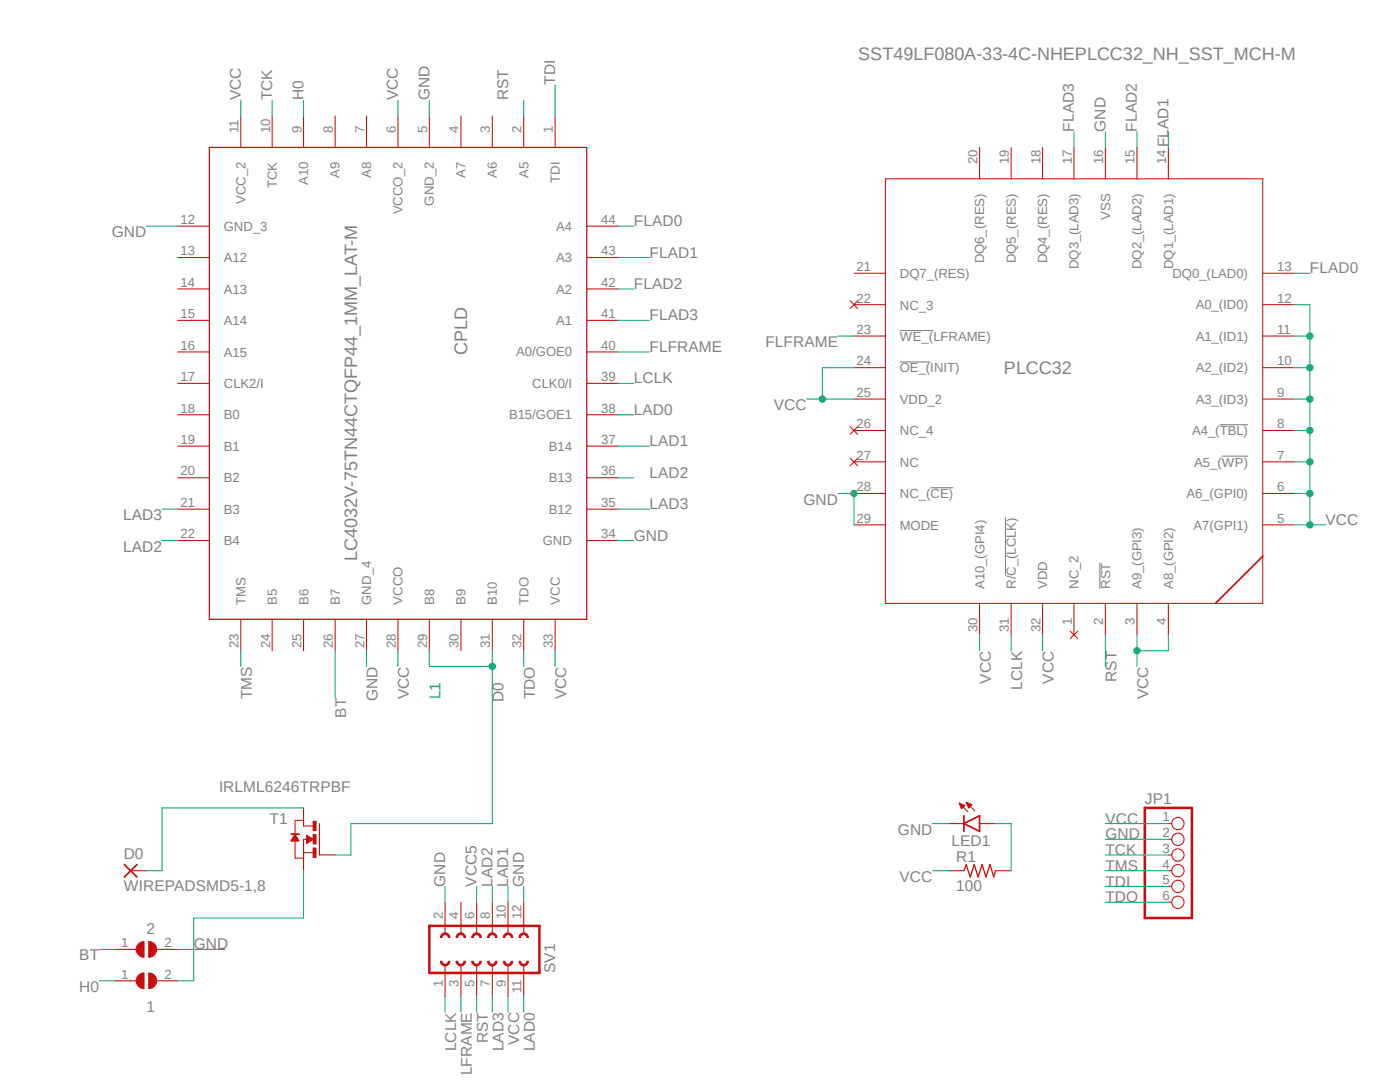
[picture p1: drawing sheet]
<svg xmlns="http://www.w3.org/2000/svg" width="279mm" height="216mm" viewBox="0 0 279 216" stroke-linecap="round" stroke-linejoin="round" font-family="sans-serif">
<path d="M15 8.4l257 207.1M272 8.4l-257 207.1" fill="none" stroke="#fff" stroke-width=".2"/>
<path d="M179.6 66h6.7M179.6 72.2h6.1M185.7 97.3h4.5M243.4 84.8h5.7M243.8 91h5.3M200.7 103.3v11.6M219.5 112.3v5.2" fill="none" stroke="#808080" stroke-width=".21"/>
<g fill="none" stroke="#c90d0c" stroke-width=".21">
<path d="M48 23.2v6.2M54.3 23.2v6.2M60.6 23.2v6.2M66.9 23.2v6.2M73.2 23.2v6.2M79.4 23.2v6.2M85.7 23.2v6.2M92 23.2v6.2M98.3 23.2v6.2M104.5 23.2v6.2M110.8 23.2v6.2M35.5 45.1h6.3"/>
<path d="M35.5 51.4h6.3M35.5 57.7h6.3M117.1 45.1h6.3M117.1 51.4h6.3M117.1 57.7h6.3M35.5 63.9h6.3M35.5 70.2h6.3M35.5 76.5h6.3M117.1 63.9h6.3M117.1 70.2h6.3M117.1 76.5h6.3M35.5 82.8h6.3"/>
<path d="M35.5 89h6.3M35.5 95.3h6.3M117.1 82.8h6.3M117.1 89h6.3M117.1 95.3h6.3M35.5 101.6h6.3M35.5 107.9h6.3M117.1 101.6h6.3M117.1 107.9h6.3M48 123.6v6.2M54.3 123.6v6.2M60.6 123.6v6.2"/>
<path d="M66.9 123.6v6.2M73.2 123.6v6.2M79.4 123.6v6.2M85.7 123.6v6.2M92 123.6v6.2M98.3 123.6v6.2M104.5 123.6v6.2M110.8 123.6v6.2"/>
</g>
<path d="M41.8 29.4h75.3v94.2h-75.3z" fill="none" stroke="#c90d0c" stroke-width=".25"/>
<path d="M85.7 184.7v9.4" fill="none" stroke="#c90d0c" stroke-width=".51"/>
<path d="M94.1 191.8h.4a.64 .64 0 0 0 .6 .6 .64 .64 0 0 0 .7-.6h.3a.95 .95 0 0 1-1 1 .95 .95 0 0 1-1-1z" fill-rule="evenodd" fill="#c90d0c"/>
<path d="M94.1 191.8h.4a.64 .64 0 0 0 .6 .6 .64 .64 0 0 0 .7-.6h.3a.95 .95 0 0 1-1 1 .95 .95 0 0 1-1-1z" fill="none" stroke="#c90d0c" stroke-width=".2"/>
<path d="M91 191.8h.4a.61 .61 0 0 0 .6 .6 .61 .61 0 0 0 .6-.6h.3a.95 .95 0 0 1-.9 1 .95 .95 0 0 1-1-1z" fill-rule="evenodd" fill="#c90d0c"/>
<path d="M91 191.8h.4a.61 .61 0 0 0 .6 .6 .61 .61 0 0 0 .6-.6h.3a.95 .95 0 0 1-.9 1 .95 .95 0 0 1-1-1z" fill="none" stroke="#c90d0c" stroke-width=".2"/>
<path d="M87.9 191.8h.3a.61 .61 0 0 0 .6 .6 .61 .61 0 0 0 .7-.6h.3a.95 .95 0 0 1-1 1 .95 .95 0 0 1-.9-1z" fill-rule="evenodd" fill="#c90d0c"/>
<path d="M87.9 191.8h.3a.61 .61 0 0 0 .6 .6 .61 .61 0 0 0 .7-.6h.3a.95 .95 0 0 1-1 1 .95 .95 0 0 1-.9-1z" fill="none" stroke="#c90d0c" stroke-width=".2"/>
<path d="M94.6 186.3a.95 .95 0 0 1 1.5 .8h-.3a.64 .64 0 0 0-.7-.6 .64 .64 0 0 0-.6 .6h-.4v-.2z" fill-rule="evenodd" fill="#c90d0c"/>
<path d="M94.6 186.3a.95 .95 0 0 1 1.5 .8h-.3a.64 .64 0 0 0-.7-.6 .64 .64 0 0 0-.6 .6h-.4v-.2z" fill="none" stroke="#c90d0c" stroke-width=".2"/>
<path d="M91.4 186.3a.95 .95 0 0 1 1.5 .8h-.3a.61 .61 0 0 0-.6-.6 .61 .61 0 0 0-.6 .6h-.4v-.2z" fill-rule="evenodd" fill="#c90d0c"/>
<path d="M91.4 186.3a.95 .95 0 0 1 1.5 .8h-.3a.61 .61 0 0 0-.6-.6 .61 .61 0 0 0-.6 .6h-.4v-.2z" fill="none" stroke="#c90d0c" stroke-width=".2"/>
<path d="M88.3 186.3a.95 .95 0 0 1 1.5 .8h-.3a.61 .61 0 0 0-.7-.6 .61 .61 0 0 0-.6 .6h-.3v-.2z" fill-rule="evenodd" fill="#c90d0c"/>
<path d="M88.3 186.3a.95 .95 0 0 1 1.5 .8h-.3a.61 .61 0 0 0-.7-.6 .61 .61 0 0 0-.6 .6h-.3v-.2z" fill="none" stroke="#c90d0c" stroke-width=".2"/>
<path d="M100.5 191.8h.3a.64 .64 0 0 0 .6 .6 .64 .64 0 0 0 .6-.6h.3a.93 .93 0 0 1-.9 1 .93 .93 0 0 1-.9-1z" fill-rule="evenodd" fill="#c90d0c"/>
<path d="M100.5 191.8h.3a.64 .64 0 0 0 .6 .6 .64 .64 0 0 0 .6-.6h.3a.93 .93 0 0 1-.9 1 .93 .93 0 0 1-.9-1z" fill="none" stroke="#c90d0c" stroke-width=".2"/>
<path d="M97.3 191.8h.3a.64 .64 0 0 0 .7 .6 .64 .64 0 0 0 .6-.6h.3a.93 .93 0 0 1-.9 1 .93 .93 0 0 1-1-1z" fill-rule="evenodd" fill="#c90d0c"/>
<path d="M97.3 191.8h.3a.64 .64 0 0 0 .7 .6 .64 .64 0 0 0 .6-.6h.3a.93 .93 0 0 1-.9 1 .93 .93 0 0 1-1-1z" fill="none" stroke="#c90d0c" stroke-width=".2"/>
<path d="M100.8 186.3a.93 .93 0 0 1 1-.1 .93 .93 0 0 1 .5 .9h-.3a.64 .64 0 0 0-.6-.6 .64 .64 0 0 0-.6 .6h-.3v-.2z" fill-rule="evenodd" fill="#c90d0c"/>
<path d="M100.8 186.3a.93 .93 0 0 1 1-.1 .93 .93 0 0 1 .5 .9h-.3a.64 .64 0 0 0-.6-.6 .64 .64 0 0 0-.6 .6h-.3v-.2z" fill="none" stroke="#c90d0c" stroke-width=".2"/>
<path d="M97.7 186.3a.95 .95 0 0 1 1.5 .8h-.3a.64 .64 0 0 0-.6-.6 .64 .64 0 0 0-.7 .6h-.3v-.2z" fill-rule="evenodd" fill="#c90d0c"/>
<path d="M97.7 186.3a.95 .95 0 0 1 1.5 .8h-.3a.64 .64 0 0 0-.6-.6 .64 .64 0 0 0-.7 .6h-.3v-.2z" fill="none" stroke="#c90d0c" stroke-width=".2"/>
<path d="M103.6 191.8h.3a.64 .64 0 0 0 .6 .6 .64 .64 0 0 0 .7-.6h.3a.93 .93 0 0 1-1 1 .93 .93 0 0 1-.9-1z" fill-rule="evenodd" fill="#c90d0c"/>
<path d="M103.6 191.8h.3a.64 .64 0 0 0 .6 .6 .64 .64 0 0 0 .7-.6h.3a.93 .93 0 0 1-1 1 .93 .93 0 0 1-.9-1z" fill="none" stroke="#c90d0c" stroke-width=".2"/>
<path d="M104 186.3a.93 .93 0 0 1 .9-.1 .93 .93 0 0 1 .6 .9h-.3a.64 .64 0 0 0-.7-.6 .64 .64 0 0 0-.6 .6h-.3v-.2z" fill-rule="evenodd" fill="#c90d0c"/>
<path d="M104 186.3a.93 .93 0 0 1 .9-.1 .93 .93 0 0 1 .6 .9h-.3a.64 .64 0 0 0-.7-.6 .64 .64 0 0 0-.6 .6h-.3v-.2z" fill="none" stroke="#c90d0c" stroke-width=".2"/>
<path d="M228.5 161.2h9.4v22h-9.4zM85.7 184.7h22v9.4h-22" fill="none" stroke="#c90d0c" stroke-width=".51"/>
<g fill="none" stroke="#c90d0c" stroke-width=".21">
<path d="M176.7 35.7h75.3v84.7h-75.3zM195.5 29.4v6.3M201.8 29.4v6.3M208.1 29.4v6.3M214.3 29.4v6.3M220.6 29.4v6.3M226.9 29.4v6.3M233.2 29.4v6.3M170.4 54.5h6.3M252 54.5h6.3M169.7 60l1.5 1.6M170.4 79.6h6.3"/>
<path d="M170.4 73.4h6.3M170.4 67.1h6.3M170.4 60.8h6.3M171.2 60l-1.5 1.6M252 79.6h6.3M252 73.4h6.3M252 67.1h6.3M252 60.8h6.3M169.7 85.1l1.5 1.6M169.7 91.4l1.5 1.5M170.4 98.5h6.3M170.4 92.2h6.3"/>
<path d="M170.4 85.9h6.3M171.2 85.1l-1.5 1.6M171.2 91.4l-1.5 1.5M252 98.5h6.3M252 92.2h6.3M252 85.9h6.3M170.4 104.7h6.3M252 104.7h6.3M195.5 120.4v6.3M201.8 120.4v6.3M208.1 120.4v6.3M213.6 125.9l1.5 1.5"/>
<path d="M214.3 120.4v6.3M215.1 125.9l-1.5 1.5M220.6 120.4v6.3M226.9 120.4v6.3M233.2 120.4v6.3M26.1 173.7h3.1M189.2 164.3h3.2M189.2 173.7h3.2M191.4 160.3l1.8 1.7M191.4 160.3l1.1 .4-.6 .7M191.4 160.3l.5 1.1M191.5 160.3h.1"/>
<path d="M191.5 160.4h.4M191.6 160.6h.6M191.6 160.7h.9M191.7 160.8h.7M191.7 161h.6M191.8 161.1h.4M191.9 161.2h.2M191.9 161.3h.1M192.8 160.1l1.8 1.7M192.8 160.1l1.1 .5M192.8 160.1l.5 1.1 .6-.6M192.9 160.2h.2"/>
<path d="M193 160.3h.4M193 160.4h.7M193 160.6h.9M193.1 160.7h.7M193.2 160.8h.5M193.2 161h.3M193.3 161.1h.1M195.5 164.3h3.2M198.7 173.7h3.1M233.2 164.3h.6M233.2 173.7h.6M233.2 167.5h.6"/>
<path d="M233.2 170.6h.6M233.2 176.9h.6M88.8 180v6.3M88.8 192.6v6.2M92 180v6.3M92 192.6v6.2M95.1 180v6.3M95.1 192.6v6.2M98.3 180v6.3M98.3 192.6v6.2M101.4 180v6.3M101.4 192.6v6.2"/>
<path d="M104.5 180v6.3M104.5 192.6v6.2M233.2 180h.6"/>
<circle cx="235.1" cy="167.5" r="1.23"/>
<circle cx="235.1" cy="173.7" r="1.23"/>
<circle cx="235.1" cy="176.9" r="1.23"/>
<circle cx="235.1" cy="164.3" r="1.23"/>
<circle cx="235.1" cy="170.6" r="1.23"/>
<circle cx="235.1" cy="180" r="1.23"/>
</g>
<path d="M252 111l-9.4 9.4M24.8 172.5l2.5 2.5M27.3 172.5l-2.5 2.5M192.4 164.3l3.1-1.5v3.1zM192.4 162.8v3.1" fill="none" stroke="#c90d0c" stroke-width=".34"/>
<path d="M192.4 173.7l.4-1.2 .8 2.5 .8-2.5 .8 2.5 .8-2.5 .8 2.5 .8-2.5 .7 2.5 .4-1.3" fill="none" stroke="#c90d0c" stroke-width=".25"/>
<path d="M29.7 187.9a1.57 1.57 0 0 1 1.6 1.5 1.57 1.57 0 0 1-1.6 1.6z" fill-rule="evenodd" fill="#c90d0c"/>
<path d="M29.7 187.9a1.57 1.57 0 0 1 1.6 1.5 1.57 1.57 0 0 1-1.6 1.6z" fill="none" stroke="#c90d0c" stroke-width=".2"/>
<path d="M27.7 188.3l.4-.3 .6-.1v3.1a1.57 1.57 0 0 1-1.4-1 1.57 1.57 0 0 1 .4-1.7z" fill-rule="evenodd" fill="#c90d0c"/>
<path d="M27.7 188.3l.4-.3 .6-.1v3.1a1.57 1.57 0 0 1-1.4-1 1.57 1.57 0 0 1 .4-1.7z" fill="none" stroke="#c90d0c" stroke-width=".2"/>
<path d="M58.9 167.8v3.4h1.7M60.6 170.1h1.9M60.6 164.3v.5h1.9M60.6 163.7h-1.7v2.8M61.2 167.5h-.6v3.1M63.8 164.3v6.3M22.9 189.4h4.3M31.2 189.4h4.3" fill="none" stroke="#c90d0c" stroke-width=".21"/>
<path d="M62.5 163.9h.6v1.8h-.6z" fill-rule="evenodd" fill="#c90d0c"/>
<path d="M62.5 163.9h.6v1.8h-.6z" fill="none" stroke="#c90d0c" stroke-width=".2"/>
<path d="M62.5 166.5h.6v1.9h-.6z" fill-rule="evenodd" fill="#c90d0c"/>
<path d="M62.5 166.5h.6v1.9h-.6z" fill="none" stroke="#c90d0c" stroke-width=".2"/>
<path d="M62.5 169.2h.6v1.9h-.6z" fill-rule="evenodd" fill="#c90d0c"/>
<path d="M62.5 169.2h.6v1.9h-.6z" fill="none" stroke="#c90d0c" stroke-width=".2"/>
<path d="M58.1 166.4h1.6v.1h-1.6z" fill-rule="evenodd" fill="#c90d0c"/>
<g fill="none" stroke="#c90d0c" stroke-width=".2">
<path d="M58.1 166.4h1.6v.1h-1.6zM58.1 167.7h1.5M58.2 167.6h1.4M58.2 167.6h1.3M58.3 167.6h1.2M58.3 167.5h1.1M58.3 167.4h1.1M58.4 167.3h1M58.5 167.2h.8M58.5 167.1h.7M58.5 167h.7M58.6 167h.5"/>
<path d="M58.7 166.8h.4M58.7 166.8h.3M58.8 166.7h.2M58.8 166.7h.1M58.8 166.6h.1M58.9 166.5l.7 1.3h-1.5zM61.2 166.7l1.3 .8M61.2 166.7v1.6l1.3-.8M61.2 168.2h.1M61.2 168.1h.2M61.2 168.1h.3M61.2 168h.4"/>
<path d="M61.2 168h.5M61.2 167.9h.6M61.2 167.9h.7M61.2 167.8h.8M61.2 167.7h.9M61.2 167.6h1M61.2 167.6h1.1M61.2 167.6h1.2M61.2 167.5h1.3M61.2 167.4h1.2M61.2 167.3h1.1M61.2 167.3h1"/>
<path d="M61.2 167.2h.9M61.2 167.2h.8M61.2 167.1h.6M61.2 167h.6M61.2 166.9l.5 .1M61.2 166.8h.3M61.2 166.8h.2M61.2 166.7h.1"/>
</g>
<path d="M60.6 161.2v3.1M60.6 170.6v3.1M63.8 170.6h3.1" fill="none" stroke="#c90d0c" stroke-width=".21"/>
<path d="M29.7 194.1a1.57 1.57 0 0 1 1.6 1.6 1.57 1.57 0 0 1-1.6 1.6z" fill-rule="evenodd" fill="#c90d0c"/>
<path d="M29.7 194.1a1.57 1.57 0 0 1 1.6 1.6 1.57 1.57 0 0 1-1.6 1.6z" fill="none" stroke="#c90d0c" stroke-width=".2"/>
<path d="M27.7 194.5l.4-.2 .6-.2v3.2a1.57 1.57 0 0 1-1.4-1 1.57 1.57 0 0 1 .4-1.8z" fill-rule="evenodd" fill="#c90d0c"/>
<path d="M27.7 194.5l.4-.2 .6-.2v3.2a1.57 1.57 0 0 1-1.4-1 1.57 1.57 0 0 1 .4-1.8z" fill="none" stroke="#c90d0c" stroke-width=".2"/>
<path d="M22.9 195.7h4.3M31.2 195.7h4.3" fill="none" stroke="#c90d0c" stroke-width=".21"/>
<path d="M195.5 126.7v3.1M208.1 126.7v3.1M226.9 126.7v6.3M233.2 126.7v3.1h-6.3M220.6 164.3h12.6M101.4 198.8v3.2" fill="none" stroke="#0dab76" stroke-width=".21"/>
<circle cx="226.9" cy="129.8" r=".63" fill="#0dab76"/>
<circle cx="226.9" cy="129.8" r=".63" fill="none" stroke="#0dab76" stroke-width=".2"/>
<path d="M261.4 60.8v43.9h-3.1M258.3 98.5h3.1" fill="none" stroke="#0dab76" stroke-width=".21"/>
<circle cx="261.4" cy="98.5" r=".63" fill="#0dab76"/>
<circle cx="261.4" cy="98.5" r=".63" fill="none" stroke="#0dab76" stroke-width=".2"/>
<path d="M258.3 92.2h3.1" fill="none" stroke="#0dab76" stroke-width=".21"/>
<circle cx="261.4" cy="92.2" r=".63" fill="#0dab76"/>
<circle cx="261.4" cy="92.2" r=".63" fill="none" stroke="#0dab76" stroke-width=".2"/>
<path d="M258.3 85.9h3.1" fill="none" stroke="#0dab76" stroke-width=".21"/>
<circle cx="261.4" cy="85.9" r=".63" fill="#0dab76"/>
<circle cx="261.4" cy="85.9" r=".63" fill="none" stroke="#0dab76" stroke-width=".2"/>
<path d="M258.3 79.6h3.1" fill="none" stroke="#0dab76" stroke-width=".21"/>
<circle cx="261.4" cy="79.6" r=".63" fill="#0dab76"/>
<circle cx="261.4" cy="79.6" r=".63" fill="none" stroke="#0dab76" stroke-width=".2"/>
<path d="M258.3 73.4h3.1" fill="none" stroke="#0dab76" stroke-width=".21"/>
<circle cx="261.4" cy="73.4" r=".63" fill="#0dab76"/>
<circle cx="261.4" cy="73.4" r=".63" fill="none" stroke="#0dab76" stroke-width=".2"/>
<path d="M258.3 67.1h3.1" fill="none" stroke="#0dab76" stroke-width=".21"/>
<circle cx="261.4" cy="67.1" r=".63" fill="#0dab76"/>
<circle cx="261.4" cy="67.1" r=".63" fill="none" stroke="#0dab76" stroke-width=".2"/>
<path d="M258.3 60.8h3.1M261.4 104.7h3.1" fill="none" stroke="#0dab76" stroke-width=".21"/>
<circle cx="261.4" cy="104.7" r=".63" fill="#0dab76"/>
<circle cx="261.4" cy="104.7" r=".63" fill="none" stroke="#0dab76" stroke-width=".2"/>
<path d="M48 20v3.2M79.4 20v3.2M161 79.6h9.4M170.4 73.4h-6.3v6.2M79.4 129.8v3.2M186.1 173.7h3.1" fill="none" stroke="#0dab76" stroke-width=".21"/>
<circle cx="164.1" cy="79.6" r=".63" fill="#0dab76"/>
<circle cx="164.1" cy="79.6" r=".63" fill="none" stroke="#0dab76" stroke-width=".2"/>
<path d="M54.3 20v3.2M167.3 98.5h3.1v6.2M110.8 129.8v3.2M88.8 176.9v3.1M104.5 176.9v3.1M220.6 170.6h12.6" fill="none" stroke="#0dab76" stroke-width=".21"/>
<circle cx="170.4" cy="98.5" r=".63" fill="#0dab76"/>
<circle cx="170.4" cy="98.5" r=".63" fill="none" stroke="#0dab76" stroke-width=".2"/>
<g fill="none" stroke="#0dab76" stroke-width=".21">
<path d="M110.8 16.9v6.3M85.7 20v3.2M104.5 20v3.2M220.6 26.3v3.1M29.2 45.1h6.3M123.4 76.5h3.1M123.4 95.3h3.1M123.4 89h6.2M123.4 82.8h3.1M32.3 107.9h3.2M32.3 101.6h3.2M123.4 107.9h3.1"/>
<path d="M123.4 101.6h6.2M48 129.8v3.2M66.9 129.8v9.4M73.2 129.8v3.2M85.7 129.8v3.2h12.6M98.3 129.8v6.3M104.5 129.8v3.2M201.8 126.7v3.1M220.6 126.7v6.3M60.6 173.7v9.5h-21.9v12.5h-3.2M95.1 176.9v3.1M98.3 176.9v3.1"/>
<path d="M101.4 176.9v3.1M186.1 164.3h3.1M198.7 164.3h3.1v9.4M220.6 167.5h12.6M220.6 173.7h12.6M220.6 176.9h12.6M19.8 189.4h3.1M35.5 189.4h9.4M88.8 198.8v3.2M92 198.8v3.2M95.1 198.8v3.2M98.3 198.8v3.2"/>
<path d="M104.5 198.8v3.2M220.6 180h12.6"/>
</g>
<circle cx="98.3" cy="133" r=".63" fill="#0dab76"/>
<circle cx="98.3" cy="133" r=".63" fill="none" stroke="#0dab76" stroke-width=".2"/>
<g fill="none" stroke="#0dab76" stroke-width=".21">
<path d="M60.6 20v3.2M214.3 26.3v3.1M226.9 26.3v3.1M233.2 26.3v3.1M123.4 51.4h6.2M123.4 45.1h3.1M123.4 57.7h3.1M258.3 54.5h3.1M123.4 70.2h6.2M123.4 63.9h6.2M167.3 67.1h3.1M98.3 136.1v28.2h-28.3v6.3h-3.1"/>
<path d="M60.6 161.2h-28.3v12.5h-3.1M19.8 195.7h3.1"/>
</g>
<g font-size="3.6" fill="#808080">
<text x="171.3" y="11.9">SST49LF080A-33-4C-NHEPLCC32_NH_SST_MCH-M</text>
<text x="93.3" y="70.8" transform="rotate(-90 93.3 70.8)">CPLD</text>
<text x="200.4" y="74.6">PLCC32</text>
<text x="71.3" y="111.9" transform="rotate(-90 71.3 111.9)">LC4032V-75TN44CTQFP44_1MM_LAT-M</text>
</g>
<g font-size="3.1" fill="#808080">
<text x="110.8" y="16.9" transform="rotate(-90 110.8 16.9)">TDI</text>
<text x="48" y="20" transform="rotate(-90 48 20)">VCC</text>
<text x="54.3" y="20" transform="rotate(-90 54.3 20)">TCK</text>
<text x="60.6" y="20" transform="rotate(-90 60.6 20)">H0</text>
<text x="79.4" y="20" transform="rotate(-90 79.4 20)">VCC</text>
<text x="85.7" y="20" transform="rotate(-90 85.7 20)">GND</text>
<text x="101.4" y="20" transform="rotate(-90 101.4 20)">RST</text>
<text x="214.3" y="26.3" transform="rotate(-90 214.3 26.3)">FLAD3</text>
<text x="220.6" y="26.3" transform="rotate(-90 220.6 26.3)">GND</text>
<text x="226.9" y="26.3" transform="rotate(-90 226.9 26.3)">FLAD2</text>
<text x="233.2" y="29.4" transform="rotate(-90 233.2 29.4)">FLAD1</text>
<text x="22.3" y="47.3">GND</text>
<text x="126.5" y="45.1">FLAD0</text>
<text x="129.6" y="51.4">FLAD1</text>
<text x="126.5" y="57.7">FLAD2</text>
<text x="261.4" y="54.5">FLAD0</text>
<text x="129.6" y="63.9">FLAD3</text>
<text x="129.6" y="70.2">FLFRAME</text>
<text x="152.7" y="69.3">FLFRAME</text>
<text x="126.5" y="76.5">LCLK</text>
<text x="126.5" y="82.8">LAD0</text>
<text x="154.4" y="81.8">VCC</text>
<text x="129.6" y="89">LAD1</text>
<text x="129.6" y="95.3">LAD2</text>
<text x="129.6" y="101.6">LAD3</text>
<text x="160.4" y="100.7">GND</text>
<text x="24.6" y="103.8">LAD3</text>
<text x="126.5" y="107.9">GND</text>
<text x="264.5" y="104.7">VCC</text>
<text x="24.6" y="110.1">LAD2</text>
<text x="197.7" y="136.4" transform="rotate(-90 197.7 136.4)">VCC</text>
<text x="204" y="137.6" transform="rotate(-90 204 137.6)">LCLK</text>
<text x="210.3" y="136.4" transform="rotate(-90 210.3 136.4)">VCC</text>
<text x="222.8" y="136.1" transform="rotate(-90 222.8 136.1)">RST</text>
<text x="50.3" y="139.5" transform="rotate(-90 50.3 139.5)">TMS</text>
<text x="69.1" y="143.2" transform="rotate(-90 69.1 143.2)">BT</text>
<text x="75.4" y="139.9" transform="rotate(-90 75.4 139.9)">GND</text>
<text x="81.6" y="139.5" transform="rotate(-90 81.6 139.5)">VCC</text>
<text x="100.5" y="140.1" transform="rotate(-90 100.5 140.1)">D0</text>
<text x="106.7" y="139.5" transform="rotate(-90 106.7 139.5)">TDO</text>
<text x="113" y="139.5" transform="rotate(-90 113 139.5)">VCC</text>
<text x="229.1" y="139.5" transform="rotate(-90 229.1 139.5)">VCC</text>
<text x="43.7" y="158.1">IRLML6246TRPBF</text>
<text x="228.5" y="160.4">JP1</text>
<text x="53.8" y="164.3">T1</text>
<text x="179.2" y="166.5">GND</text>
<text x="220.6" y="164.3">VCC</text>
<text x="220.6" y="167.5">GND</text>
<text x="24.7" y="171.5">D0</text>
<text x="189.9" y="168.7">LED1</text>
<text x="190.8" y="171.9">R1</text>
<text x="220.6" y="170.6">TCK</text>
<text x="220.6" y="173.7">TMS</text>
<text x="24.7" y="177.8">WIREPADSMD5-1,8</text>
<text x="88.9" y="176.9" transform="rotate(-90 88.9 176.9)">GND</text>
<text x="95.1" y="176.9" transform="rotate(-90 95.1 176.9)">VCC5</text>
<text x="98.3" y="176.9" transform="rotate(-90 98.3 176.9)">LAD2</text>
<text x="101.4" y="176.9" transform="rotate(-90 101.4 176.9)">LAD1</text>
<text x="104.5" y="176.9" transform="rotate(-90 104.5 176.9)">GND</text>
<text x="179.5" y="175.9">VCC</text>
<text x="190.8" y="177.8">100</text>
<text x="220.6" y="176.9">TDI</text>
<text x="220.6" y="180">TDO</text>
<text x="15.8" y="191.6">BT</text>
<text x="29.2" y="186.3">2</text>
<text x="38.7" y="189.4">GND</text>
<text x="15.8" y="197.9">H0</text>
<text x="110.8" y="194.1" transform="rotate(-90 110.8 194.1)">SV1</text>
<text x="29.2" y="202">1</text>
<text x="91.1" y="209.8" transform="rotate(-90 91.1 209.8)">LCLK</text>
<text x="97.3" y="208.2" transform="rotate(-90 97.3 208.2)">RST</text>
<text x="100.5" y="209.8" transform="rotate(-90 100.5 209.8)">LAD3</text>
<text x="103.6" y="208.5" transform="rotate(-90 103.6 208.5)">VCC</text>
<text x="106.7" y="209.8" transform="rotate(-90 106.7 209.8)">LAD0</text>
<text x="94.2" y="214.6" transform="rotate(-90 94.2 214.6)">LFRAME</text>
</g>
<text font-size="3.1" fill="#0dab76" x="87.9" y="139.6" transform="rotate(-90 87.9 139.6)">L1</text>
<g font-size="2.6" fill="#808080">
<text x="47.6" y="26.5" transform="rotate(-90 47.6 26.5)">11</text>
<text x="53.9" y="26.5" transform="rotate(-90 53.9 26.5)">10</text>
<text x="60.2" y="26.5" transform="rotate(-90 60.2 26.5)">9</text>
<text x="66.4" y="26.5" transform="rotate(-90 66.4 26.5)">8</text>
<text x="72.7" y="26.5" transform="rotate(-90 72.7 26.5)">7</text>
<text x="79" y="26.5" transform="rotate(-90 79 26.5)">6</text>
<text x="85.3" y="26.5" transform="rotate(-90 85.3 26.5)">5</text>
<text x="91.5" y="26.5" transform="rotate(-90 91.5 26.5)">4</text>
<text x="97.8" y="26.5" transform="rotate(-90 97.8 26.5)">3</text>
<text x="104.1" y="26.5" transform="rotate(-90 104.1 26.5)">2</text>
<text x="110.4" y="26.5" transform="rotate(-90 110.4 26.5)">1</text>
<text x="67.8" y="35.5" transform="rotate(-90 67.8 35.5)">A9</text>
<text x="74.1" y="35.5" transform="rotate(-90 74.1 35.5)">A8</text>
<text x="92.9" y="35.5" transform="rotate(-90 92.9 35.5)">A7</text>
<text x="99.2" y="35.5" transform="rotate(-90 99.2 35.5)">A6</text>
<text x="105.5" y="35.5" transform="rotate(-90 105.5 35.5)">A5</text>
<text x="195.1" y="32.8" transform="rotate(-90 195.1 32.8)">20</text>
<text x="201.3" y="32.8" transform="rotate(-90 201.3 32.8)">19</text>
<text x="207.6" y="32.8" transform="rotate(-90 207.6 32.8)">18</text>
<text x="213.9" y="32.8" transform="rotate(-90 213.9 32.8)">17</text>
<text x="220.2" y="32.8" transform="rotate(-90 220.2 32.8)">16</text>
<text x="226.4" y="32.8" transform="rotate(-90 226.4 32.8)">15</text>
<text x="232.7" y="32.8" transform="rotate(-90 232.7 32.8)">14</text>
<text x="49" y="40.7" transform="rotate(-90 49 40.7)">VCC_2</text>
<text x="55.2" y="37.5" transform="rotate(-90 55.2 37.5)">TCK</text>
<text x="61.5" y="36.9" transform="rotate(-90 61.5 36.9)">A10</text>
<text x="86.6" y="41" transform="rotate(-90 86.6 41)">GND_2</text>
<text x="111.7" y="36.5" transform="rotate(-90 111.7 36.5)">TDI</text>
<text x="36" y="44.7">12</text>
<text x="44.7" y="46.1">GND_3</text>
<text x="80.3" y="42.8" transform="rotate(-90 80.3 42.8)">VCCO_2</text>
<text x="111" y="46">A4</text>
<text x="120" y="44.7">44</text>
<text x="221.5" y="43.8" transform="rotate(-90 221.5 43.8)">VSS</text>
<text x="36" y="51">13</text>
<text x="44.7" y="52.3">A12</text>
<text x="111" y="52.3">A3</text>
<text x="120" y="51">43</text>
<text x="196.4" y="52.6" transform="rotate(-90 196.4 52.6)">DQ6_(RES)</text>
<text x="202.7" y="52.6" transform="rotate(-90 202.7 52.6)">DQ5_(RES)</text>
<text x="209" y="52.6" transform="rotate(-90 209 52.6)">DQ4_(RES)</text>
<text x="215.3" y="53.7" transform="rotate(-90 215.3 53.7)">DQ3_(LAD3)</text>
<text x="227.8" y="53.7" transform="rotate(-90 227.8 53.7)">DQ2_(LAD2)</text>
<text x="234.1" y="53.7" transform="rotate(-90 234.1 53.7)">DQ1_(LAD1)</text>
<text x="36" y="57.2">14</text>
<text x="44.7" y="58.6">A13</text>
<text x="111" y="58.6">A2</text>
<text x="120" y="57.2">42</text>
<text x="170.9" y="54.1">21</text>
<text x="179.6" y="55.5">DQ7_(RES)</text>
<text x="234" y="55.5">DQ0_(LAD0)</text>
<text x="254.9" y="54.1">13</text>
<text x="36" y="63.5">15</text>
<text x="44.7" y="64.9">A14</text>
<text x="111" y="64.9">A1</text>
<text x="120" y="63.5">41</text>
<text x="170.9" y="60.4">22</text>
<text x="179.6" y="61.8">NC_3</text>
<text x="238.6" y="61.7">A0_(ID0)</text>
<text x="254.9" y="60.4">12</text>
<text x="36" y="69.8">16</text>
<text x="44.7" y="71.2">A15</text>
<text x="103" y="71.1">A0/GOE0</text>
<text x="120" y="69.8">40</text>
<text x="170.9" y="66.6">23</text>
<text x="179.6" y="68">WE_(LFRAME)</text>
<text x="238.6" y="68">A1_(ID1)</text>
<text x="254.9" y="66.6">11</text>
<text x="36" y="76">17</text>
<text x="44.7" y="77.4">CLK2/I</text>
<text x="106.2" y="77.4">CLK0/I</text>
<text x="120" y="76">39</text>
<text x="170.9" y="72.9">24</text>
<text x="179.6" y="74.3">OE_(INIT)</text>
<text x="238.6" y="74.3">A2_(ID2)</text>
<text x="254.9" y="72.9">10</text>
<text x="36" y="82.3">18</text>
<text x="44.7" y="83.7">B0</text>
<text x="101.6" y="83.7">B15/GOE1</text>
<text x="120" y="82.3">38</text>
<text x="170.9" y="79.2">25</text>
<text x="179.6" y="80.6">VDD_2</text>
<text x="238.6" y="80.6">A3_(ID3)</text>
<text x="254.9" y="79.2">9</text>
<text x="36" y="88.6">19</text>
<text x="44.7" y="90">B1</text>
<text x="109.6" y="90">B14</text>
<text x="120" y="88.6">37</text>
<text x="170.9" y="85.5">26</text>
<text x="179.6" y="86.8">NC_4</text>
<text x="237.9" y="86.8">A4_(TBL)</text>
<text x="254.9" y="85.5">8</text>
<text x="36" y="94.9">20</text>
<text x="120" y="94.9">36</text>
<text x="170.9" y="91.7">27</text>
<text x="179.6" y="93.1">NC</text>
<text x="238.3" y="93.1">A5_(WP)</text>
<text x="254.9" y="91.7">7</text>
<text x="36" y="101.1">21</text>
<text x="44.7" y="96.3">B2</text>
<text x="109.6" y="96.2">B13</text>
<text x="120" y="101.1">35</text>
<text x="170.9" y="98">28</text>
<text x="179.6" y="99.4">NC_(CE)</text>
<text x="236.8" y="99.4">A6_(GPI0)</text>
<text x="254.9" y="98">6</text>
<text x="36" y="107.4">22</text>
<text x="44.7" y="102.5">B3</text>
<text x="109.6" y="102.5">B12</text>
<text x="120" y="107.4">34</text>
<text x="170.9" y="104.3">29</text>
<text x="179.6" y="105.7">MODE</text>
<text x="238.2" y="105.7">A7(GPI1)</text>
<text x="254.9" y="104.3">5</text>
<text x="44.7" y="108.8">B4</text>
<text x="108.3" y="108.8">GND</text>
<text x="196.5" y="117.5" transform="rotate(-90 196.5 117.5)">A10_(GPI4)</text>
<text x="202.7" y="117.5" transform="rotate(-90 202.7 117.5)">R/C_(LCLK)</text>
<text x="209" y="117.5" transform="rotate(-90 209 117.5)">VDD</text>
<text x="215.3" y="117.5" transform="rotate(-90 215.3 117.5)">NC_2</text>
<text x="221.6" y="117.5" transform="rotate(-90 221.6 117.5)">RST</text>
<text x="227.8" y="117.5" transform="rotate(-90 227.8 117.5)">A9_(GPI3)</text>
<text x="234.1" y="117.5" transform="rotate(-90 234.1 117.5)">A8_(GPI2)</text>
<text x="49" y="120.6" transform="rotate(-90 49 120.6)">TMS</text>
<text x="55.2" y="120.6" transform="rotate(-90 55.2 120.6)">B5</text>
<text x="61.6" y="120.6" transform="rotate(-90 61.6 120.6)">B6</text>
<text x="67.8" y="120.6" transform="rotate(-90 67.8 120.6)">B7</text>
<text x="74.1" y="120.6" transform="rotate(-90 74.1 120.6)">GND_4</text>
<text x="80.3" y="120.6" transform="rotate(-90 80.3 120.6)">VCCO</text>
<text x="86.7" y="120.6" transform="rotate(-90 86.7 120.6)">B8</text>
<text x="92.9" y="120.6" transform="rotate(-90 92.9 120.6)">B9</text>
<text x="99.2" y="120.6" transform="rotate(-90 99.2 120.6)">B10</text>
<text x="105.5" y="120.6" transform="rotate(-90 105.5 120.6)">TDO</text>
<text x="111.8" y="120.6" transform="rotate(-90 111.8 120.6)">VCC</text>
<text x="213.9" y="124.8" transform="rotate(-90 213.9 124.8)">1</text>
<text x="220.2" y="124.8" transform="rotate(-90 220.2 124.8)">2</text>
<text x="226.4" y="124.8" transform="rotate(-90 226.4 124.8)">3</text>
<text x="232.7" y="124.8" transform="rotate(-90 232.7 124.8)">4</text>
<text x="47.6" y="129.3" transform="rotate(-90 47.6 129.3)">23</text>
<text x="53.9" y="129.3" transform="rotate(-90 53.9 129.3)">24</text>
<text x="60.2" y="129.3" transform="rotate(-90 60.2 129.3)">25</text>
<text x="66.4" y="129.3" transform="rotate(-90 66.4 129.3)">26</text>
<text x="72.7" y="129.3" transform="rotate(-90 72.7 129.3)">27</text>
<text x="79" y="129.3" transform="rotate(-90 79 129.3)">28</text>
<text x="85.3" y="129.3" transform="rotate(-90 85.3 129.3)">29</text>
<text x="91.5" y="129.3" transform="rotate(-90 91.5 129.3)">30</text>
<text x="97.8" y="129.3" transform="rotate(-90 97.8 129.3)">31</text>
<text x="104.1" y="129.3" transform="rotate(-90 104.1 129.3)">32</text>
<text x="110.4" y="129.3" transform="rotate(-90 110.4 129.3)">33</text>
<text x="195.1" y="126.2" transform="rotate(-90 195.1 126.2)">30</text>
<text x="201.3" y="126.2" transform="rotate(-90 201.3 126.2)">31</text>
<text x="207.6" y="126.2" transform="rotate(-90 207.6 126.2)">32</text>
<text x="232" y="163.9">1</text>
<text x="232" y="167">2</text>
<text x="232" y="170.2">3</text>
<text x="232" y="173.3">4</text>
<text x="232" y="176.4">5</text>
<text x="232" y="179.6">6</text>
<text x="88.4" y="183.4" transform="rotate(-90 88.4 183.4)">2</text>
<text x="91.5" y="183.4" transform="rotate(-90 91.5 183.4)">4</text>
<text x="94.7" y="183.4" transform="rotate(-90 94.7 183.4)">6</text>
<text x="97.8" y="183.4" transform="rotate(-90 97.8 183.4)">8</text>
<text x="101" y="183.4" transform="rotate(-90 101 183.4)">10</text>
<text x="104.1" y="183.4" transform="rotate(-90 104.1 183.4)">12</text>
<text x="24.2" y="189">1</text>
<text x="32.8" y="189">2</text>
<text x="24.2" y="195.3">1</text>
<text x="32.8" y="195.3">2</text>
<text x="88.4" y="196.9" transform="rotate(-90 88.4 196.9)">1</text>
<text x="91.5" y="196.9" transform="rotate(-90 91.5 196.9)">3</text>
<text x="94.7" y="196.9" transform="rotate(-90 94.7 196.9)">5</text>
<text x="97.8" y="196.9" transform="rotate(-90 97.8 196.9)">7</text>
<text x="101" y="196.9" transform="rotate(-90 101 196.9)">9</text>
<text x="104.1" y="198.1" transform="rotate(-90 104.1 198.1)">11</text>
</g>
</svg>
